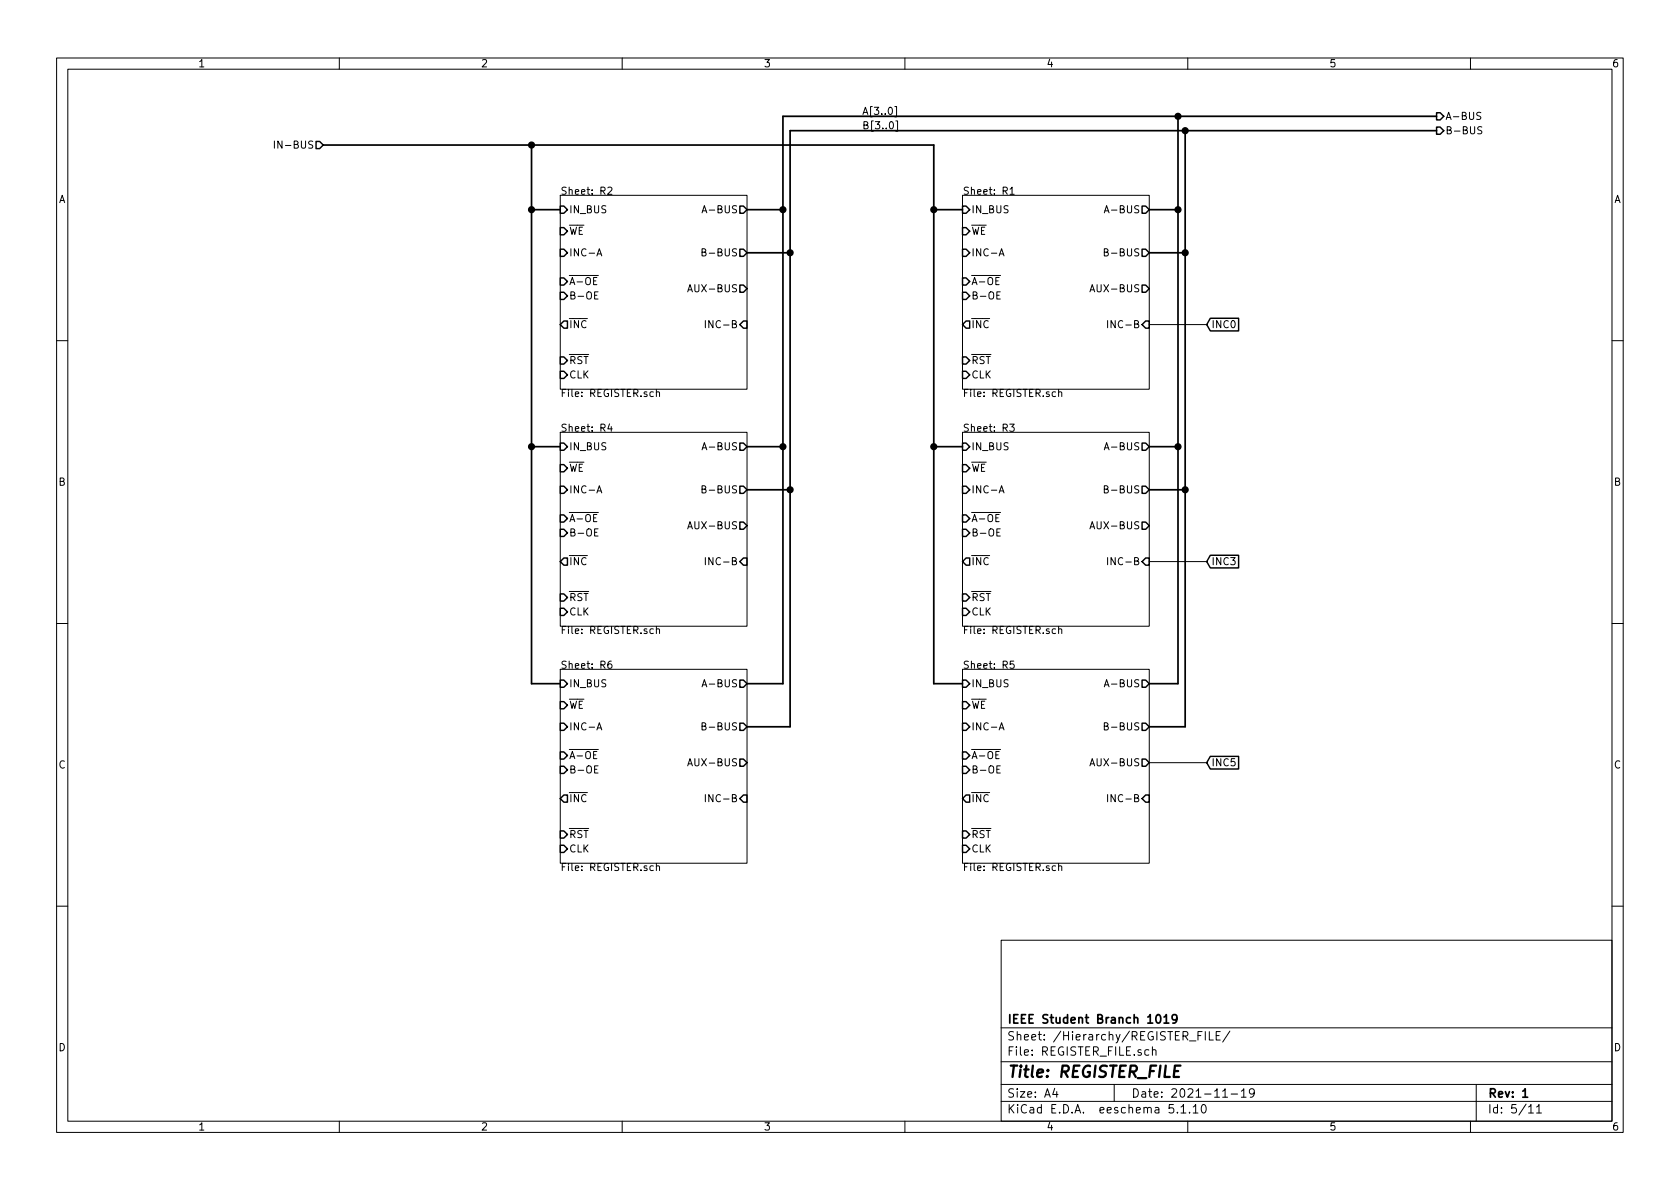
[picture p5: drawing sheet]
<svg xmlns="http://www.w3.org/2000/svg" width="297mm" height="210mm" viewBox="0 0 297 210" stroke-linecap="round" stroke-linejoin="round" font-family="sans-serif">
<g fill="none" stroke="#000" stroke-width=".18">
<path d="M10 10.3h277v189.9h-277zM12 12.2h273v186.1h-273zM60 10.3v1.9M110 10.3v1.9M158.2 18.8h.3v1.9h-.3M160 10.3v1.9M210 10.3v1.9M260 10.3v1.9M261.8 19.9h-.5l-.1 .1-.1 .2 .1 .2 .5 .2 .1 .3-.2 .2h-.5M48.5 24.9v1.3M99.1 34.5h33v34.3h-33zM107.5 33.2l.4-.1 .3 .3-.8 1h.8"/>
<path d="M124.1 37.6l.4-1.2 .5 1.2M124.2 37.3h.6M158.4 21.4h.3v1.8h-.3M170.2 34.5h33v34.3h-33zM178.6 33.4l.3-.3v1.3M178.6 34.4h.7M195.2 37.6l.5-1.2 .4 1.2M195.4 37.3h.6M262 22.5l-.5-.1-.2 .3 .1 .3 .6 .2v.3l-.3 .2-.4-.1M104.6 48.7h1.2M105.1 52.2h.4M105.5 45.3l.5-1.3 .4 1.3"/>
<path d="M105.5 49.1h-.5v1.2h.5M105.7 44.9h.6M105.7 51.6h-.6v1.3h.6M121.6 51.6l.4-1.3 .4 1.3M121.7 51.3h.6M124.1 44.6l.6-.1 .1-.2-.1-.2-.6-.1v1.3h.5l.2-.2v-.3l-.3-.2M124.7 56.7v1.3M175.8 48.7h1.1M176.3 52.2h.4M176.7 45.3l.4-1.3 .4 1.3M176.7 49.1h-.6v1.2h.6M176.8 44.9h.6"/>
<path d="M176.9 51.6h-.6v1.3h.6M192.7 51.6l.4-1.3 .4 1.3M192.8 51.3h.6M195.2 44.6l.6-.1 .1-.2-.1-.2-.6-.1v1.3h.5l.2-.2 .1-.3-.3-.2M195.8 56.7v1.3M203.2 57.4h10.2M10 60.2h2M99.1 76.4h33v34.3h-33zM107.8 74.9l-.3 .9h.8M108.1 75.4v.9M116.1 69.4l.1-.1h.3l.1 .8M116.1 68.9v1.2"/>
<path d="M124.1 79.5l.4-1.2 .5 1.2M124.2 79.2h.6M170.2 76.4h33v34.3h-33zM178.5 75h.8l-.4 .5 .3 .1 .1 .4-.2 .3-.6-.2M187.2 69.4l.2-.1h.3v.8M187.2 68.9v1.2M195.2 79.5l.5-1.2 .4 1.2M195.4 79.2h.6M285 60.2h2M104.6 90.6h1.2M105.1 94.1h.4M105.5 87.2l.5-1.3 .4 1.3"/>
<path d="M105.5 91h-.5v1.2h.5M105.7 86.8h.6M105.7 93.5h-.6v1.3h.6M121.6 93.5l.4-1.3 .4 1.3M121.7 93.2h.6M124.1 86.5h.6l.1-.2-.1-.3-.6-.1v1.3h.5l.2-.2v-.3l-.3-.2M124.7 98.6v1.3M175.8 90.6h1.1M176.3 94.1h.4M176.7 87.2l.4-1.3 .4 1.3M176.7 91h-.6v1.2h.6M176.8 86.8h.6"/>
<path d="M176.9 93.5h-.6v1.3h.6M192.7 93.5l.4-1.3 .4 1.3M192.8 93.2h.6M195.2 86.5h.6l.1-.2-.1-.3-.6-.1v1.3h.5l.2-.2 .1-.3-.3-.2M195.8 98.6v1.3M203.2 99.3h10.2M10 110.3h2M99.1 118.4h33v34.2h-33zM108.1 116.9l-.5 .1-.1 .5v.6l.2 .1 .4-.1 .1-.1-.1-.5-.4-.1-.2 .2M116.1 111.3l.1-.1h.3l.1 .8M116.1 110.8v1.2M170.2 118.4h33v34.2h-33z"/>
<path d="M179.2 116.9h-.6v.6l.5-.1 .2 .2v.4l-.2 .2-.5-.1M187.2 111.3l.2-.1h.3v.8M187.2 110.8v1.2M285 110.3h2M104.6 132.5h1.2M105.1 136h.4M105.5 129.1l.5-1.3 .4 1.3M105.5 132.9h-.5v1.3h.5M105.7 128.7h.6M105.7 135.4h-.6v1.3h.6M121.6 135.4l.4-1.2 .4 1.2M121.7 135.1h.6"/>
<path d="M124.1 121.5l.4-1.3 .5 1.3M124.1 128.4h.6l.1-.2-.1-.3-.6-.1v1.3h.5l.2-.1v-.4l-.3-.2M124.2 121.1h.6M175.8 132.5h1.1M176.3 136h.4M176.7 129.1l.4-1.3 .4 1.3M176.7 132.9h-.6v1.3h.6M176.8 128.7h.6M176.9 135.4h-.6v1.3h.6M192.7 135.4l.4-1.2 .4 1.2M192.8 135.1h.6M195.2 121.5l.5-1.3 .4 1.3"/>
<path d="M195.2 128.4h.6l.1-.2-.1-.3-.6-.1v1.3h.5l.2-.1 .1-.4-.3-.2M195.4 121.1h.6M203.2 134.9h10.2M116.1 153.2l.1-.1 .3 .1 .1 .7M116.1 152.7v1.2M124.7 140.5v1.3M187.2 153.2l.2-.1 .3 .1v.7M187.2 152.7v1.2M195.8 140.5v1.3M10 160.2h2M177 166.3h108v32h-108zM285 160.2h2"/>
<path d="M60 198.3v1.9M110 198.3v1.9M160 198.3v1.9M177 194.8h108M177 191.8h108M177 187.8h108M177 181.8h108M186.5 192.5l-.4 1h1M186.8 193v1M197 191.8v3M203.8 185.7l.2-.1 .3 .1 .1 .9M203.8 185.1v1.5"/>
<path d="M208.2 196.7v.1M208.8 195.8l.4-.5v1.5M208.8 196.8h.9M210 198.3v1.9M210.3 196.7v.1M211 195.8l.4-.5v1.5M211 196.8h.8M211.8 183.1h.5M212.5 182.4h-.7v1.5M212.6 195.4l.2-.1a.8 .8 0 0 1 .5 .8 .8 .8 0 0 1-.5 .7 1 1 0 0 1-.2-1.4zM213.1 182.4v1.5M213.8 182.4v1.5h.7"/>
<path d="M215 183.1h.5M215.7 182.4h-.7v1.5h.7M216.2 194h.8M217.4 182.3l-1.2 2M217.7 193.5h1.1M219.5 193l.4-.5v1.5M219.5 194h.8M221.8 193.2l-.3 .3h-.3l-.3-.3v-.4l.2-.2 .4-.1 .2 .2a1.13 1.13 0 0 1-.2 1.2l-.4 .1M260 198.3v1.9M261 191.8v6.5M270.3 195.8l.4-.5v1.5M270.3 196.8h.8"/>
<path d="M271.7 195.8l.4-.5v1.5M271.7 196.8h.8"/>
</g>
<g fill="none" stroke="#000" stroke-width=".3">
<path d="M57.1 25.6h108v95.3h5.1M94 37.1h5.1M94 25.6v95.3h5.1M132.1 37.1h6.3M165.1 37.1h5.1M203.2 37.1h5.1M208.3 20.6v100.3h-5.1M209.5 23.1v105.4h-6.3M254 23.1h-114.3v105.4h-7.6M254 20.6h-115.6v100.3h-6.3M132.1 44.7h7.6M203.2 44.7h6.3"/>
<path d="M94 79h5.1M132.1 79h6.3M165.1 79h5.1M203.2 79h5.1M132.1 86.6h7.6M203.2 86.6h6.3M204.5 179.6l.2-.2a.81 .81 0 0 1 .6 .6 .81 .81 0 0 1-.3 .8l-.1 .1a.79 .79 0 0 1-.4-1.3zM205.8 179.9l.4-.5v1.5M205.8 180.9h.9M208.1 180.1l-.1 .1a.48 .48 0 0 1-.6 .1l-.2-.2 .2-.6a.48 .48 0 0 1 .6 .1 1.27 1.27 0 0 1-.2 1.2l-.4 .1M269.2 193l.5-.5v1.5M269.2 194h.9"/>
</g>
<path d="M208.7 188.4h-1l-.2 2h1" fill="none" stroke="#000" stroke-width=".41"/>
<g fill="none" stroke="#000" stroke-width=".25">
<path d="M254 19.9h.6l.7 .7-.7 .6h-.6zM55.9 25h.6l.6 .6-.6 .7h-.6zM99.1 36.4h.6l.6 .7-.6 .6h-.6zM130.8 36.4h.6l.7 .7-.7 .6h-.6zM170.2 36.4h.6l.6 .7-.6 .6h-.6zM201.9 36.4h.7l.6 .7-.6 .6h-.7zM254 22.5h.6l.7 .6-.7 .6h-.6zM99.1 40.3h.6l.6 .6-.6 .6h-.6zM99.1 44.1h.6l.6 .6-.6 .6h-.6zM99.1 49.1h.6l.6 .7-.6 .6h-.6zM99.1 51.7h.6l.6 .6-.6 .7h-.6zM99.1 57.4l.6-.6h.6v1.2h-.6z"/>
<path d="M130.8 44.1h.6l.7 .6-.7 .6h-.6zM130.8 50.4h.6l.7 .6-.7 .7h-.6zM131.4 56.8h.7v1.2h-.7l-.6-.6zM170.2 40.3h.6l.6 .6-.6 .6h-.6zM170.2 44.1h.6l.6 .6-.6 .6h-.6zM170.2 49.1h.6l.6 .7-.6 .6h-.6zM170.2 51.7h.6l.6 .6-.6 .7h-.6zM170.8 56.8h.6v1.2h-.6l-.6-.6zM201.9 44.1h.7l.6 .6-.6 .6h-.7zM201.9 50.4h.7l.6 .6-.6 .7h-.7zM202.6 56.8h.6v1.2h-.6l-.7-.6zM214 56.3h5v2.2h-5l-.6-1.1z"/>
<path d="M99.1 78.4h.6l.6 .6-.6 .6h-.6zM99.1 65.7h.6l.6 .6-.6 .6h-.6zM99.1 63.1h.6l.6 .6-.6 .7h-.6zM130.8 78.4h.6l.7 .6-.7 .6h-.6zM170.2 65.7h.6l.6 .6-.6 .6h-.6zM170.2 63.1h.6l.6 .6-.6 .7h-.6zM170.2 78.4h.6l.6 .6-.6 .6h-.6zM201.9 78.4h.7l.6 .6-.6 .6h-.7zM99.1 82.2h.6l.6 .6-.6 .6h-.6zM99.1 86h.6l.6 .6-.6 .6h-.6zM99.1 91.1h.6l.6 .6-.6 .6h-.6zM99.1 93.6h.6l.6 .6-.6 .7h-.6z"/>
<path d="M99.7 98.7h.6v1.2h-.6l-.6-.6zM130.8 86h.6l.7 .6-.7 .6h-.6zM130.8 92.3h.6l.7 .7-.7 .6h-.6zM131.4 98.7h.7v1.2h-.7l-.6-.6zM170.2 82.2h.6l.6 .6-.6 .6h-.6zM170.2 86h.6l.6 .6-.6 .6h-.6zM170.2 91.1h.6l.6 .6-.6 .6h-.6zM170.2 93.6h.6l.6 .6-.6 .7h-.6zM170.8 98.7h.6v1.2h-.6l-.6-.6zM201.9 86h.7l.6 .6-.6 .6h-.7zM201.9 92.3h.7l.6 .7-.6 .6h-.7zM202.6 98.7h.6v1.2h-.6l-.7-.6z"/>
<path d="M214 98.2h5v2.2h-5l-.6-1.1zM99.1 107.6h.6l.6 .6-.6 .6h-.6zM99.1 105h.6l.6 .7-.6 .6h-.6zM170.2 107.6h.6l.6 .6-.6 .6h-.6zM170.2 105h.6l.6 .7-.6 .6h-.6zM99.1 120.3h.6l.6 .6-.6 .6h-.6zM99.1 124.1h.6l.6 .6-.6 .6h-.6zM99.1 127.9h.6l.6 .6-.6 .7h-.6zM99.1 133h.6l.6 .6-.6 .6h-.6zM99.1 135.5h.6l.6 .6-.6 .7h-.6zM130.8 120.3h.6l.7 .6-.7 .6h-.6zM130.8 127.9h.6l.7 .6-.7 .7h-.6z"/>
<path d="M130.8 134.2h.6l.7 .7-.7 .6h-.6zM170.2 120.3h.6l.6 .6-.6 .6h-.6zM170.2 124.1h.6l.6 .6-.6 .6h-.6zM170.2 127.9h.6l.6 .6-.6 .7h-.6zM170.2 133h.6l.6 .6-.6 .6h-.6zM170.2 135.5h.6l.6 .6-.6 .7h-.6zM201.9 120.3h.7l.6 .6-.6 .6h-.7zM201.9 127.9h.7l.6 .6-.6 .7h-.7zM201.9 134.2h.7l.6 .7-.6 .6h-.7zM214 133.8h5v2.2h-5l-.6-1.1zM99.1 149.5h.6l.6 .6-.6 .6h-.6zM99.1 146.9h.6l.6 .7-.6 .6h-.6z"/>
<path d="M99.7 140.6h.6v1.3h-.6l-.6-.7zM131.4 140.6h.7v1.3h-.7l-.6-.7zM170.2 149.5h.6l.6 .6-.6 .6h-.6zM170.2 146.9h.6l.6 .7-.6 .6h-.6zM170.8 140.6h.6v1.3h-.6l-.6-.7zM202.6 140.6h.6v1.3h-.6l-.7-.7z"/>
</g>
<g fill="#000" stroke="#000" stroke-width=".25">
<circle cx="94" cy="37.1" r=".51"/>
<circle cx="94" cy="25.6" r=".51"/>
<circle cx="138.4" cy="37.1" r=".51"/>
<circle cx="165.1" cy="37.1" r=".51"/>
<circle cx="208.3" cy="37.1" r=".51"/>
<circle cx="208.3" cy="20.6" r=".51"/>
<circle cx="209.6" cy="23.1" r=".51"/>
<circle cx="139.7" cy="44.7" r=".51"/>
<circle cx="209.6" cy="44.7" r=".51"/>
<circle cx="94" cy="79" r=".51"/>
<circle cx="138.4" cy="79" r=".51"/>
<circle cx="165.1" cy="79" r=".51"/>
<circle cx="208.3" cy="79" r=".51"/>
<circle cx="139.7" cy="86.6" r=".51"/>
<circle cx="209.6" cy="86.6" r=".51"/>
</g>
<text font-size="2.8" x="178" y="190.5">Title: REGISTER_FILE</text>
<g font-size="2.1">
<text x="178" y="184">Sheet: /Hierarchy/REGISTER_FILE/</text>
<text x="178" y="181">IEEE Student Branch 1019</text>
<text x="178" y="186.7">File: REGISTER_FILE.sch</text>
<text x="178" y="196.9">KiCad E.D.A. eeschema 5.1.10</text>
<text x="178" y="194.1">Size: A4</text>
<text x="200" y="194.1">Date: 2021-11-19</text>
<text x="263" y="194.1">Rev: 1</text>
<text x="263" y="196.9">Id: 5/11</text>
</g>
<g font-size="1.8">
<text x="35" y="11.9">1</text>
<text x="85" y="11.9">2</text>
<text x="135" y="11.9">3</text>
<text x="185" y="11.9">4</text>
<text x="235" y="11.9">5</text>
<text x="285" y="11.9">6</text>
<text x="152.4" y="20.3">A[3..0]</text>
<text x="152.4" y="22.9">B[3..0]</text>
<text x="255.5" y="21.2">A-BUS</text>
<text x="255.5" y="23.7">B-BUS</text>
<text x="49.5" y="26.3">IN-BUS</text>
<text x="10.4" y="35.9">A</text>
<text x="99.1" y="34.4">Sheet: R2</text>
<text x="170.2" y="34.4">Sheet: R1</text>
<text x="285.4" y="35.9">A</text>
<text x="100.6" y="37.7">IN_BUS</text>
<text x="100.6" y="41.5">WE</text>
<text x="125" y="37.7">A-BUS</text>
<text x="171.7" y="37.7">IN_BUS</text>
<text x="171.7" y="41.5">WE</text>
<text x="196.1" y="37.7">A-BUS</text>
<text x="100.6" y="45.3">INC-A</text>
<text x="125" y="45.3">B-BUS</text>
<text x="171.7" y="45.3">INC-A</text>
<text x="196.1" y="45.3">B-BUS</text>
<text x="100.6" y="50.4">A-OE</text>
<text x="100.6" y="53">B-OE</text>
<text x="122.5" y="51.7">AUX-BUS</text>
<text x="171.7" y="50.4">A-OE</text>
<text x="171.7" y="53">B-OE</text>
<text x="193.6" y="51.7">AUX-BUS</text>
<text x="100.6" y="58">INC</text>
<text x="125.7" y="58">INC-B</text>
<text x="171.7" y="58">INC</text>
<text x="196.8" y="58">INC-B</text>
<text x="214.1" y="58">INC0</text>
<text x="100.6" y="64.4">RST</text>
<text x="171.7" y="64.4">RST</text>
<text x="99.1" y="70.2">File: REGISTER.sch</text>
<text x="100.6" y="66.9">CLK</text>
<text x="170.2" y="70.2">File: REGISTER.sch</text>
<text x="171.7" y="66.9">CLK</text>
<text x="99.1" y="76.3">Sheet: R4</text>
<text x="170.2" y="76.3">Sheet: R3</text>
<text x="100.6" y="79.6">IN_BUS</text>
<text x="100.6" y="83.4">WE</text>
<text x="125" y="79.6">A-BUS</text>
<text x="171.7" y="79.6">IN_BUS</text>
<text x="171.7" y="83.4">WE</text>
<text x="196.1" y="79.6">A-BUS</text>
<text x="10.4" y="85.9">B</text>
<text x="100.6" y="87.2">INC-A</text>
<text x="125" y="87.2">B-BUS</text>
<text x="171.7" y="87.2">INC-A</text>
<text x="196.1" y="87.2">B-BUS</text>
<text x="285.4" y="85.9">B</text>
<text x="100.6" y="92.3">A-OE</text>
<text x="100.6" y="94.9">B-OE</text>
<text x="122.5" y="93.6">AUX-BUS</text>
<text x="171.7" y="92.3">A-OE</text>
<text x="171.7" y="94.9">B-OE</text>
<text x="193.6" y="93.6">AUX-BUS</text>
<text x="100.6" y="99.9">INC</text>
<text x="125.7" y="99.9">INC-B</text>
<text x="171.7" y="99.9">INC</text>
<text x="196.8" y="99.9">INC-B</text>
<text x="214.1" y="99.9">INC3</text>
<text x="100.6" y="106.3">RST</text>
<text x="171.7" y="106.3">RST</text>
<text x="99.1" y="112.1">File: REGISTER.sch</text>
<text x="100.6" y="108.8">CLK</text>
<text x="170.2" y="112.1">File: REGISTER.sch</text>
<text x="171.7" y="108.8">CLK</text>
<text x="99.1" y="118.3">Sheet: R6</text>
<text x="170.2" y="118.3">Sheet: R5</text>
<text x="100.6" y="121.5">IN_BUS</text>
<text x="100.6" y="125.3">WE</text>
<text x="125" y="121.5">A-BUS</text>
<text x="171.7" y="121.5">IN_BUS</text>
<text x="171.7" y="125.3">WE</text>
<text x="196.1" y="121.5">A-BUS</text>
<text x="100.6" y="129.2">INC-A</text>
<text x="125" y="129.2">B-BUS</text>
<text x="171.7" y="129.2">INC-A</text>
<text x="196.1" y="129.2">B-BUS</text>
<text x="10.4" y="135.9">C</text>
<text x="100.6" y="134.2">A-OE</text>
<text x="100.6" y="136.8">B-OE</text>
<text x="122.5" y="135.5">AUX-BUS</text>
<text x="171.7" y="134.2">A-OE</text>
<text x="171.7" y="136.8">B-OE</text>
<text x="193.6" y="135.5">AUX-BUS</text>
<text x="214.1" y="135.5">INC5</text>
<text x="285.4" y="135.9">C</text>
<text x="100.6" y="141.9">INC</text>
<text x="125.7" y="141.9">INC-B</text>
<text x="171.7" y="141.9">INC</text>
<text x="196.8" y="141.9">INC-B</text>
<text x="100.6" y="148.2">RST</text>
<text x="171.7" y="148.2">RST</text>
<text x="99.1" y="154">File: REGISTER.sch</text>
<text x="100.6" y="150.7">CLK</text>
<text x="170.2" y="154">File: REGISTER.sch</text>
<text x="171.7" y="150.7">CLK</text>
<text x="10.4" y="185.9">D</text>
<text x="285.4" y="185.9">D</text>
<text x="35" y="199.9">1</text>
<text x="85" y="199.9">2</text>
<text x="135" y="199.9">3</text>
<text x="185" y="199.9">4</text>
<text x="235" y="199.9">5</text>
<text x="285" y="199.9">6</text>
</g>
</svg>
